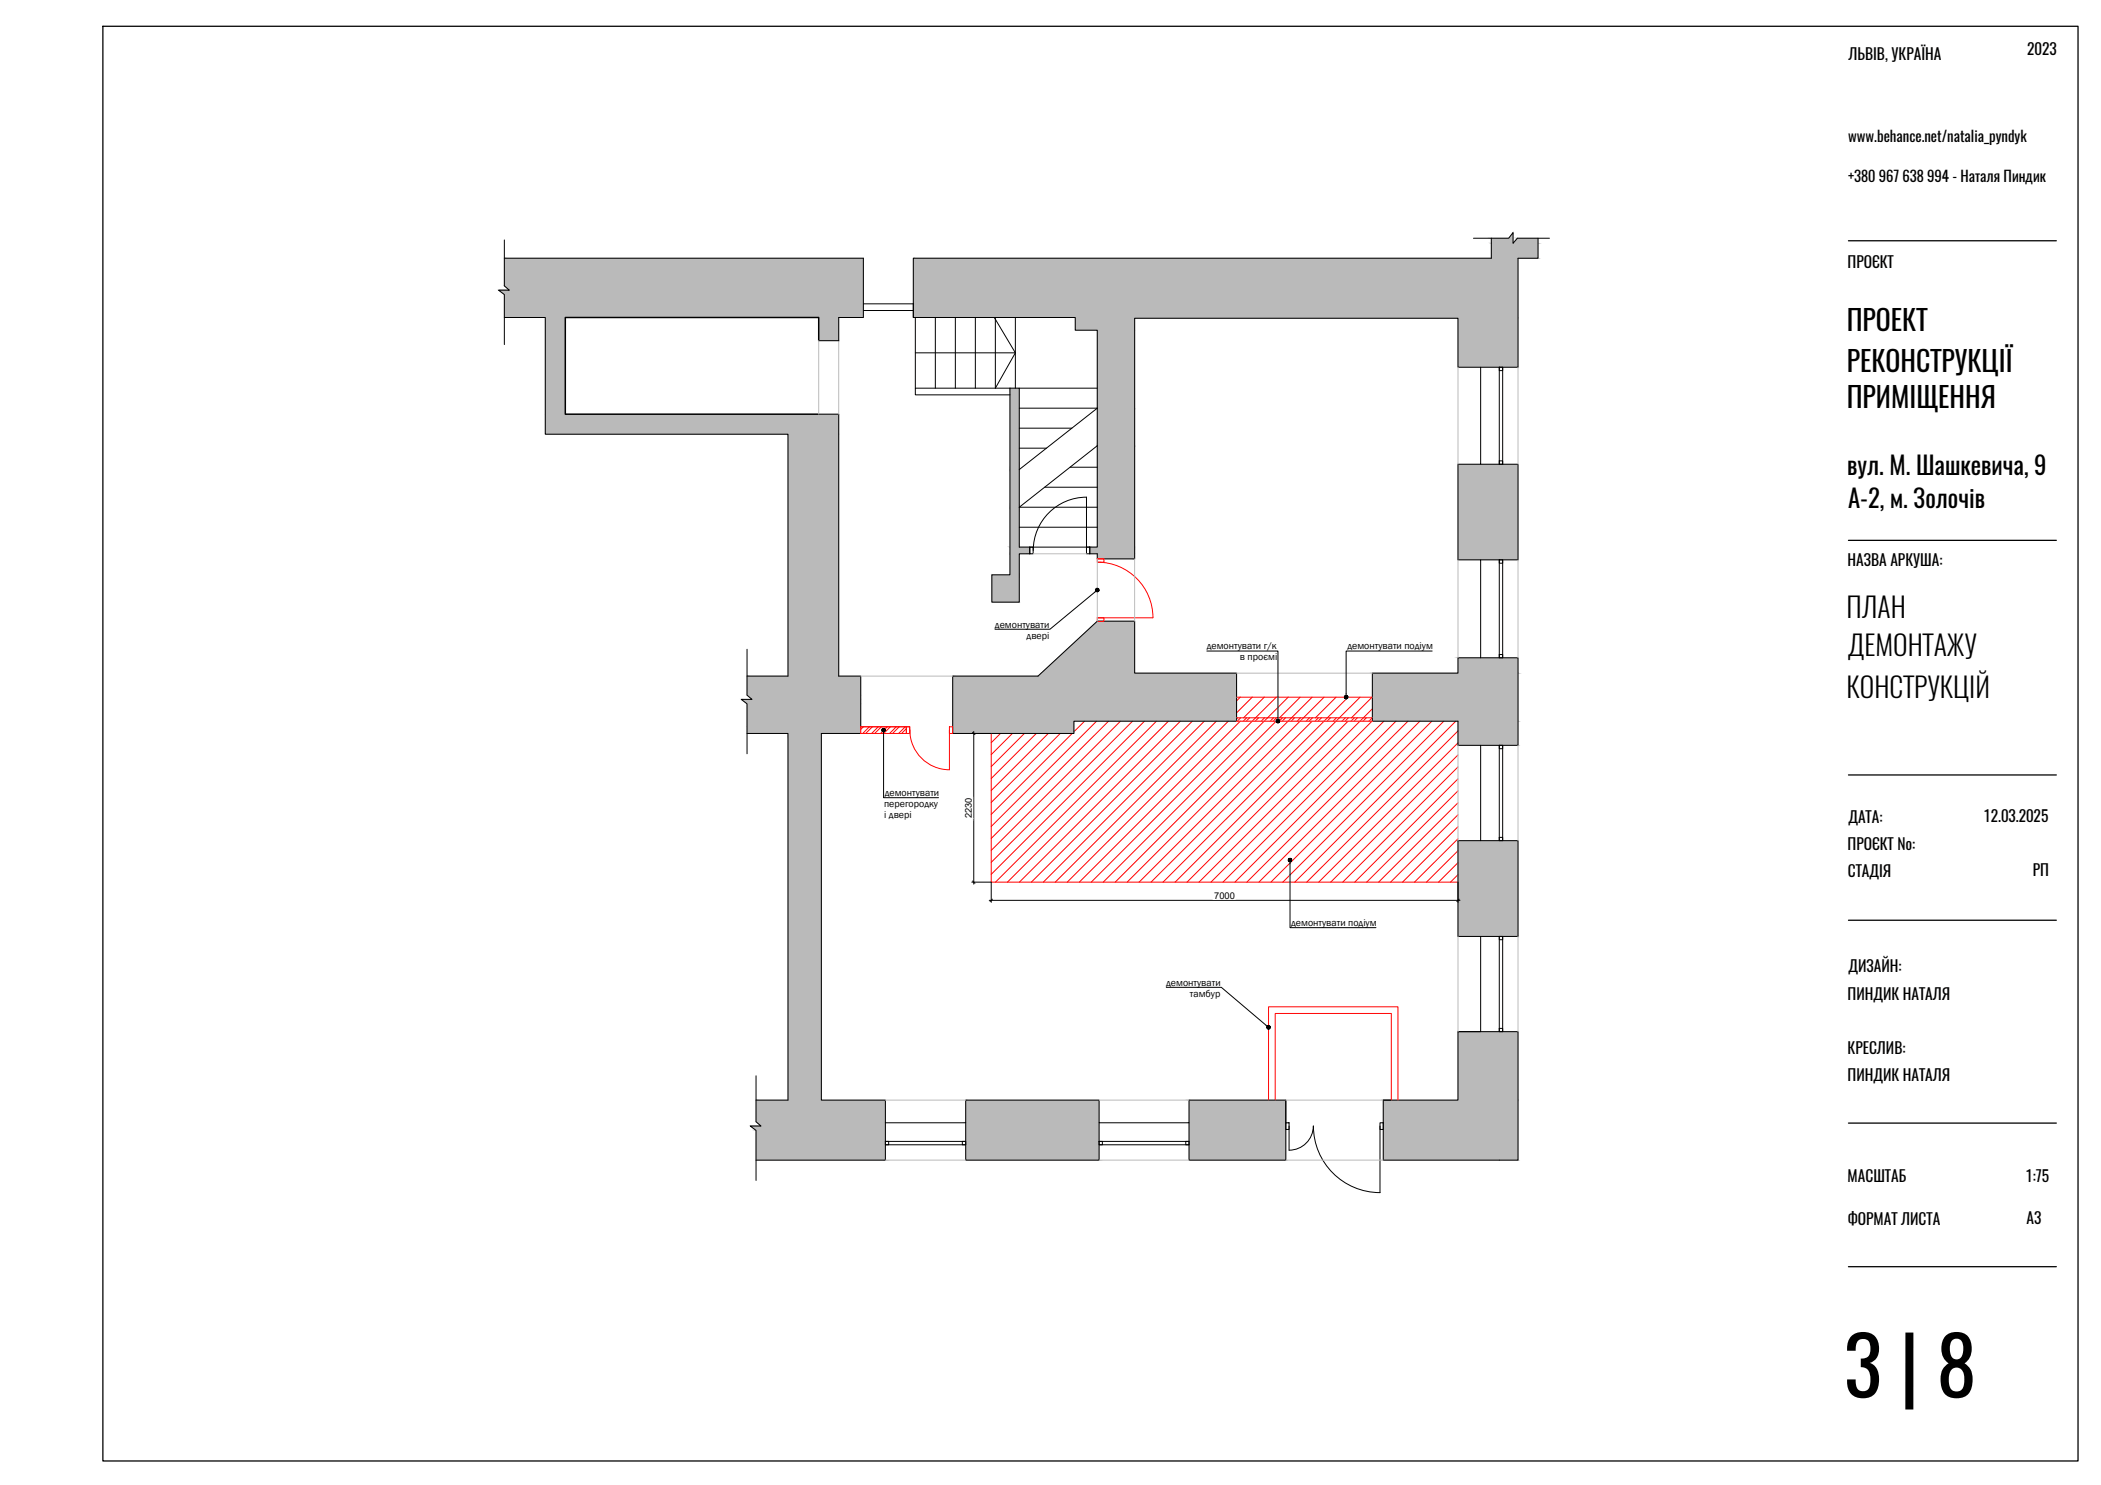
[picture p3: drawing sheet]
<svg xmlns="http://www.w3.org/2000/svg" width="420mm" height="297mm" viewBox="0 0 420 297" stroke-linecap="round" stroke-linejoin="round" font-family="sans-serif">
<!-- layer: 0 -->
<g fill="#bababa" stroke="#bababa" stroke-width=".2">
<path d="M302.6 46.5v1.2h-.9z"/>
<path d="M100.9 51.7l71.8 5.5v-5.5zM100.9 51.7l71.8 5.5h-71.8z"/>
<path d="M100.9 57.2l71.8 .8v-.8zM100.9 57.2l71.8 .8h-70.8z"/>
<path d="M99.7 58l73 .9v-.9zM99.7 58l73 .9h-71.8z"/>
<path d="M100.9 58.9l71.8 4.6v-4.6zM100.9 58.9l71.8 4.6h-71.8z"/>
<path d="M163.7 63.5l4 4.6v-4.6zM163.7 63.5l4 4.6h-4z"/>
<path d="M109.1 63.5l4 19.4v-19.4zM109.1 63.5l4 19.4h-4z"/>
<path d="M109.1 82.9l58.6 4v-4zM109.1 82.9l58.6 4h-58.6z"/>
<path d="M291.6 92.9l12 19.1v-19.1zM291.6 92.9l12 19.1h-12z"/>
<path d="M291.6 131.6l12 3v-3zM291.6 131.6l12 3h-12z"/>
<path d="M219.4 124.3l7.5 10.3v-10.3zM208.2 134.6l11.2-10.3 7.5 10.3z"/>
<path d="M208.2 134.6l39.1 .6v-.6zM207.6 135.2l.6-.6 39.1 .6z"/>
<path d="M157.6 86.9l10.1 48.3v-48.3zM157.6 86.9l10.1 48.3h-10.1z"/>
<path d="M149.4 135.2l22.7 3.9v-3.9zM149.4 135.2l22.7 3.9h-22.7z"/>
<path d="M149.4 139.1l22.7 .8v-.8zM149.4 139.1l22.7 .8h-21.7z"/>
<path d="M148.3 139.9l23.8 .9v-.9zM148.3 139.9l23.8 .9h-22.7z"/>
<path d="M274.4 134.6l29.2 9.7v-9.7zM274.4 134.6l29.2 9.7h-29.2z"/>
<path d="M190.5 135.2l56.8 9.1v-9.1zM190.5 135.2l56.8 9.1h-56.8z"/>
<path d="M149.4 140.8l22.7 4.6v-4.6zM149.4 140.8l22.7 4.6h-22.7z"/>
<path d="M190.5 144.3l24.3 2.4v-2.4zM190.5 144.3l24.3 2.4h-24.3z"/>
<path d="M149.4 145.4l22.7 1.3v-1.3zM149.4 145.4l22.7 1.3h-22.7z"/>
<path d="M291.6 144.3l12 4.8v-4.8zM291.6 144.3l12 4.8h-12z"/>
<path d="M291.6 168.2l12 19.1v-19.1zM291.6 168.2l12 19.1h-12z"/>
<path d="M291.6 206.4l12 13.7v-13.7zM291.6 206.4l12 13.7h-12z"/>
<path d="M157.6 146.7l6.7 73.4v-73.4zM157.6 146.7l6.7 73.4h-6.7z"/>
<path d="M151.2 220.1l25.9 4.3v-4.3zM151.2 220.1l25.9 4.3h-25.9z"/>
<path d="M237.8 220.1l19.3 4.5v-4.5zM237.8 220.1l19.3 4.5h-19.3z"/>
<path d="M193.1 220.1l26.7 4.5v-4.5zM193.1 220.1l26.7 4.5h-26.7z"/>
<path d="M151.2 224.4l25.9 .2v-.2zM151.2 224.4l25.9 .2h-25.7z"/>
<path d="M151.4 224.6l25.7 .6v-.6zM151.4 224.6l25.7 .6h-24.9z"/>
<path d="M150.1 225.2l27 .9v-.9zM150.1 225.2l27 .9h-25.9z"/>
<path d="M276.6 220.1l27 12v-12zM276.6 220.1l27 12h-27z"/>
<path d="M237.8 224.6l19.3 7.5v-7.5zM237.8 224.6l19.3 7.5h-19.3z"/>
<path d="M193.1 224.6l26.7 7.5v-7.5zM193.1 224.6l26.7 7.5h-26.7z"/>
<path d="M151.2 226.1l25.9 6v-6zM151.2 226.1l25.9 6h-25.9z"/>
<path d="M303.4 47.7l4.2 1v-1zM303.4 47.7l4.2 1h-5z"/>
<path d="M298.2 47.7l4.4 1v-1zM298.2 47.7l4.4 1h-4.4z"/>
<path d="M298.2 48.7l9.4 3v-3zM298.2 48.7l9.4 3h-9.4z"/>
<path d="M182.6 51.7l121 11.8v-11.8zM182.6 51.7l121 11.8h-121z"/>
<path d="M215 63.5l88.6 .2v-.2zM215 63.5l88.6 .2h-88.6z"/>
<path d="M215 63.7l11.9 2.3v-2.3zM215 63.7l11.9 2.3h-11.9z"/>
<path d="M291.6 63.7l12 9.8v-9.8zM291.6 63.7l12 9.8h-12z"/>
<path d="M219.4 66l7.5 15.6v-15.6zM219.4 66l7.5 15.6h-7.5z"/>
<path d="M219.4 81.6l7.5 7.6v-7.6zM219.4 81.6l7.5 7.6h-7.5z"/>
<path d="M219.4 89.2l7.5 20.2v-20.2zM219.4 89.2l7.5 20.2h-7.5z"/>
<path d="M217.9 109.4l9 1.4v-1.4zM217.9 109.4l9 1.4h-9z"/>
<path d="M219.4 110.8l7.5 1v-1zM219.4 110.8l7.5 1h-7.5z"/>
<path d="M202 77.6l1.8 16.3v-16.3zM202 77.6l1.8 16.3h-1.8z"/>
<path d="M202 93.9l1.8 7.6v-7.6zM202 93.9l1.8 7.6h-1.8z"/>
<path d="M202 101.5l1.8 7.9v-7.9zM202 101.5l1.8 7.9h-1.8z"/>
<path d="M202 109.4l3.9 1.4v-1.4zM202 109.4l3.9 1.4h-3.9z"/>
<path d="M202 110.8l1.8 4.2v-4.2zM202 110.8l1.8 4.2h-1.8z"/>
<path d="M198.4 115l5.4 5.4v-5.4zM198.4 115l5.4 5.4h-5.4z"/>
</g>
<g fill="none" stroke="#000" stroke-width=".2">
<path d="M100.9 51.7h71.8v11.8h-5v4.6h-4M100.9 48v9.2l1 .8h-2.2l1.2 .9v10M294.7 47.7h7l.9-1.2v2.2l.8-1h6.5M298.2 47.7v4h-115.6v11.8M307.6 47.7v4h-4v21.8h-7.5M100.9 63.5h8.2v23.4h48.5v48.3h-8.2M172.7 62.1h9.9M172.7 60.8h9.9M182.6 60.7v2.8h32.4v2.5h4.4v15.6M183 63.5v14.1M183 70.6h20.1M187 63.5v14.1"/>
<path d="M191.1 63.5v14.1M195.1 63.5v14.1M198.8 63.5l4.3 7.1-4 7v-14.1M202 77.6v37.4h-3.6v5.4h5.4v-9.6h2.1v-1.4M202 77.6h1.8v16.3M202 77.6h-19v1.4h19M203.1 63.5v14.1M203.8 77.6h15.6M299.8 73.5h.7v.6h-.7zM299.8 73.5v19.4M300.5 73.5v19.4M163.7 82.9h4v52.3h4.4v10.2"/>
<path d="M203.8 93.9v15.5h14.1M203.8 81.6h15.6M203.8 85.6h10.6M203.8 89.6h5.5M208.9 97.5h10.5M214 93.5h5.4M219.4 89.2v20.2h-1.5M219.4 81.6l-15.6 12.3M219.4 89.2l-15.6 12.3h15.6M219.4 81.6v7.6M296.1 92.9h7.5v19.1h-7.5M299.8 92.2h.7v.7h-.7z"/>
<path d="M203.8 105.5h15.6M205.9 109.4h.7v1.4h-.7zM206.6 110.1a10.7 10.7 0 0 1 10.7-10.7v10.7M217.3 109.4h.6v1.4h-.6zM217.9 109.4v1.4h1.5v1h7.5v-48.1h64.7v9.8h4.5v19.4h-4.5v19.1h4.5v19.6h-4.5v3h-17.2v9.7h17.2v4.8h4.5v19.1h-4.5v19.1h4.5v19.1h-4.5v13.7h-15v12h27v-25.7h-12M219.2 118.2l-9.2 7.7h-11M299.8 112h.7v.7h-.7zM299.8 112v19.6M300.5 112v19.6M149.4 129.9v9.2l1 .8h-2.1l1.1 .9v10M190.5 135.2h17.1l11.8-10.9h7.5v10.3h20.4v9.7h-32.5v2.4h-24.3zM241.3 130.2h14.3v13.7"/>
<path d="M286.4 130.2h-17.2v8.9M296.1 131.6h7.5v17.5h-7.5M299.8 130.9h.7v.7h-.7zM149.4 146.7h8.2v73.4h-6.4M172.1 146.7h-7.8v73.4h12.8v4.5h16v-4.5h26.7v4.5h18v-4.5h19.3v4.5M176.7 146.4v13.2h11M194.5 146.5l.5 .4M299.8 149.1h.7v.7h-.7zM299.8 149.1v19.1M300.5 149.1v19.1M194.5 176.2l.5 .5M198.5 179.9l-.5 .4"/>
<path d="M258 172.4v13.2h17.2M291.8 179.9l-.5 .4M296.1 168.2h7.5v19.1h-7.5M299.8 167.5h.7v.7h-.7zM233.2 197.5h11l9.2 7.8M299.8 187.3h.7v.7h-.7zM299.8 187.3v19.1M300.5 187.3v19.1M151.2 215.2v9.2l1 .8h-2.1l1.1 .9v10M299.8 205.7h.7v.7h-.7zM177.1 224.6v7.5h-25.9M177.1 228.3h.6v.7h-.6z"/>
<path d="M177.1 228.3h16M177.1 229h16M192.4 228.3h.7v.7h-.7zM193.1 224.6v7.5h26.7v-7.5M219.8 228.3h.7v.7h-.7zM219.8 228.3h18M219.8 229h18M237.1 228.3h.7v.7h-.7zM257.1 220.1v12h-19.3v-7.5M257.1 224.6h.7v1.3h-.7zM262.6 225.2a4.8 4.8 0 0 1-4.8 4.9v-4.9M262.7 225.2a13.3 13.3 0 0 0 13.3 13.4v-13.4"/>
<path d="M276 224.6h.6v1.3h-.6zM276.6 220.1h1.6"/>
</g>
<g fill="none" stroke="#f00" stroke-width=".2">
<path d="M219.4 111.8h1.4v.7h-1.4zM219.4 112.4a11.1 11.1 0 0 1 11.2 11.2M219.4 123.6h1.4v.7h-1.4zM219.4 123.6h11.1M247.3 139.5h27.1M248 139.5l-.7 .7M250.4 139.5l-3.1 3.1M252.8 139.5l-4.1 4.1M255.2 139.5l-37 37M257.6 139.5l-37 37M260 139.5l-4.1 4.1M262.4 139.5l-37 37"/>
<path d="M264.8 139.5l-37 37M267.2 139.5l-4.1 4.1M269.6 139.5l-37 37M272 139.5l-37 37M274.4 139.5l-4.1 4.1M172.1 145.4h9.2v1.3h-9.2zM172.1 145.4h9.8v1.3M172.7 145.4l-.6 .5M173.9 145.4l-1.4 1.3M174.5 145.4l-1.4 1.3M175.6 145.4l-1.3 1.3M176.3 145.4l-1.4 1.3"/>
<path d="M177.4 145.4l-1.3 1.3M178.1 145.4l-1.4 1.3M179.2 145.4l-1.3 1.3M179.8 145.4l-1.3 1.3M181 145.4l-1.3 1.3M181.3 145.4h.6v1.3h-.6zM181.3 145.8l-1 .9M181.9 146a7.9 7.9 0 0 0 8 8v-7.9M189.9 145.4h.6v1.3h-.6zM198.2 146.7v29.8h93.4M200.1 146.7l-1.9 1.9M202.5 146.7l-4.3 4.2"/>
<path d="M204.9 146.7l-6.7 6.6M207.2 146.7l-9 9M209.6 146.7l-11.4 11.4M212 146.7l-13.8 13.8M214.4 146.7l-16.2 16.2M216.9 144.3l-2.1 2.1M219.3 144.3l-21.1 21M221.7 144.3l-23.5 23.4M224.1 144.3l-25.9 25.8M226.5 144.3l-28.3 28.2M228.9 144.3l-30.7 30.6M231.3 144.3l-32.2 32.2"/>
<path d="M233.7 144.3l-32.2 32.2M236.1 144.3l-32.2 32.2M238.4 144.3l-32.2 32.2M240.8 144.3l-32.2 32.2M243.2 144.3l-32.2 32.2M245.6 144.3l-32.2 32.2M247.3 143.6h27.1l-.6 .7M247.3 144.3h27.1M247.5 143.6l-.2 .2M248 144.3l-32.2 32.2M248.1 143.6l-.7 .7M249.3 143.6l-.7 .7"/>
<path d="M249.9 143.6l-.7 .7M251.7 143.6l-.7 .7M252.9 143.6l-.7 .7M254.7 143.6l-.7 .7M255.2 144.3l-32.2 32.2M255.3 143.6l-.7 .7M256.5 143.6l-.7 .7M257.1 143.6l-.7 .7M258.9 143.6l-.7 .7M260.1 143.6l-.7 .7M261.9 143.6l-.7 .7M262.4 144.3l-32.2 32.2"/>
<path d="M262.5 143.6l-.7 .7M263.7 143.6l-.7 .7M264.3 143.6l-.7 .7M266.1 143.6l-.7 .7M267.3 143.6l-.7 .7M269 143.6l-.6 .7M269.6 144.3l-32.2 32.2M269.6 143.6l-.6 .7M270.8 143.6l-.6 .7M271.4 143.6l-.6 .7M273.2 143.6l-.6 .7M274.4 141.8l-34.6 34.7"/>
<path d="M274.4 144.2l-32.2 32.3M276.8 144.3l-32.2 32.2M279.2 144.3l-32.2 32.2M281.6 144.3l-32.3 32.2M284 144.3l-32.2 32.2M286.3 144.3l-32.2 32.2M288.7 144.3l-32.2 32.2M291.1 144.3l-32.2 32.2M291.6 146.2l-30.3 30.3M291.6 148.6l-27.9 27.9M291.6 151l-25.5 25.5M291.6 153.4l-23.1 23.1"/>
<path d="M291.6 155.8l-20.7 20.7M291.6 158.2l-18.3 18.3M291.6 160.6l-15.9 15.9M291.6 163l-13.5 13.5M291.6 165.4l-11.1 11.1M291.6 167.8l-8.7 8.7M291.6 170.2l-6.3 6.3M291.6 172.6l-3.9 3.9M291.6 174.9l-1.5 1.6M253.7 220.1v-18.7h25.9v18.7M255 220.1v-17.4h23.2v17.4"/>
</g>
<g fill="none" stroke="#bababa" stroke-width=".2">
<path d="M163.7 68.1v14.8M167.7 68.1v14.8M291.6 73.5v19.4M303.6 73.5v19.4M206.6 110.8h10.7M219.4 111.8v12.5M226.9 111.8v12.5M291.6 112v19.6M303.6 112v19.6M172.1 135.2h18.4M247.3 134.6h27.1M247.3 144.3h27.1"/>
<path d="M291.6 149.1v19.1M303.6 149.1v19.1M291.6 187.3v19.1M303.6 187.3v19.1M177.1 220.1h16M177.1 232.1h16M219.8 220.1h18M219.8 232.1h18M257.1 220.1h19.5M257.1 232.1h19.5"/>
</g>
<path d="M163.7 68.1v-4.6h-50.6v19.4h50.6" fill="none" stroke="#000" stroke-width=".3"/>
<!-- layer: ds_text -->
<path d="M194.3 146.7h3.9M194.7 146.3v30.6M194.3 176.5h3.9v4M291.6 176.5v4M197.8 180.1h94.2" fill="none" stroke="#000" stroke-width=".2"/>
<g fill="#fff" stroke="#fff" stroke-width=".2">
<path d="M192.9 159.5v4.2h1.6zM192.9 159.5h1.6v4.2z"/>
<path d="M242.8 178.3v1.6l4.2-1.6zM242.8 179.9l4.2-1.6v1.6z"/>
</g>
<!-- layer: 0 -->
<g fill="#000" stroke="#000" stroke-width=".2">
<path d="M219.2 118.2l.1 .1 .1-.3zM219.4 118l.1 .3h-.2zM219.4 118l.1 .3h.1z"/>
<path d="M219.2 117.8l-.1 .1 .3 .1zM219.1 117.9l.3 .1-.3 .1zM219.1 118.1l.1 .1 .2-.2z"/>
<path d="M219.4 118l.2 .3 .2-.2zM219.4 118h.4v.1zM219.4 118h.4l-.1-.2z"/>
<path d="M219.5 117.7l-.1 .3 .3-.2zM219.4 117.7h.1l-.1 .3zM219.2 117.8l.2 .2v-.3z"/>
<path d="M268.9 139.5v.1l.3-.1zM268.9 139.6l.3-.1-.2 .2zM269.2 139.5l-.2 .2 .2 .1z"/>
<path d="M269.2 139.5v.3l.2-.1zM269.2 139.5l.3 .1-.1 .1zM269.2 139.5l.3 .1v-.1z"/>
<path d="M269 139.2l.2 .3v-.4zM269 139.2l.2 .3-.3-.2zM268.9 139.3v.2h.3z"/>
<path d="M269.2 139.5h.3v-.2zM269.4 139.2l.1 .1-.3 .2zM269.2 139.1v.4l.2-.3z"/>
<path d="M176.4 146.1v.1l.3-.1zM176.4 146.2l.3-.1-.2 .2zM176.7 146.1l-.2 .2 .2 .1z"/>
<path d="M176.5 145.8l.2 .3v-.4zM176.5 145.8l.2 .3-.3-.2zM176.4 145.9v.2h.3z"/>
<path d="M176.7 146.1v.3l.1-.1zM176.7 146.1l.3 .1-.2 .1zM176.7 146.1l.3 .1v-.1z"/>
<path d="M176.7 146.1h.3v-.2zM176.8 145.8l.2 .1-.3 .2zM176.7 145.7v.4l.1-.3z"/>
<path d="M255.2 144.3l.1 .1 .3-.1zM255.3 144.4l.3-.1-.2 .2zM255.6 144.3l-.2 .2 .2 .1z"/>
<path d="M255.6 144.3v.3l.1-.1zM255.6 144.3l.3 .1-.2 .1zM255.6 144.3l.3 .1v-.1z"/>
<path d="M255.4 144l.2 .3v-.4zM255.4 144l.2 .3-.3-.2zM255.3 144.1l-.1 .2h.4z"/>
<path d="M255.6 144.3h.3v-.2zM255.7 144l.2 .1-.3 .2zM255.6 143.9v.4l.1-.3z"/>
<path d="M257.6 172l.1 .2 .3-.2zM257.7 172.2l.3-.2-.2 .3zM258 172l-.2 .3 .2 .1z"/>
<path d="M257.8 171.8l.2 .2v-.3zM257.7 171.9l.1-.1 .2 .2zM257.7 171.9l-.1 .1h.4z"/>
<path d="M258 172v.4l.1-.1zM258 172l.3 .2-.2 .1zM258 172l.3 .2v-.2z"/>
<path d="M258 172h.3v-.1zM258.1 171.8l.2 .1-.3 .1zM258 171.7v.3l.1-.2z"/>
<path d="M253.4 205.3l-.1 .1 .4 .1zM253.3 205.4l.4 .1-.3 .1zM253.4 205.6l.1 .1 .2-.2z"/>
<path d="M253.7 205.5l-.2 .2 .1 .1zM253.7 205.5l.1 .3h-.2zM253.7 205.5l.1 .3 .1-.1z"/>
<path d="M253.7 205.2v.3l.2-.3zM253.6 205.2h.1v.3zM253.4 205.3l.3 .2-.1-.3z"/>
<path d="M253.7 205.5l.2 .2 .1-.1zM253.7 205.5l.3-.1v.2zM253.9 205.2l-.2 .3 .3-.1z"/>
</g>
<path d="M20.6 5.3h395v286.9h-395z" fill="none" stroke="#000" stroke-width=".25"/>
<!-- layer: ds_heavy -->
<path d="M369.7 48.2h41.5M369.7 108.1h41.5M369.7 155h41.5M369.7 184.1h41.5M369.7 224.6h41.5M369.7 253.4h41.5" fill="none" stroke="#000" stroke-width=".25"/>
<text font-size="16.1" x="368.7" y="279.6">3 | 8</text>
<g font-size="5.6">
<text x="369.3" y="66.1">ПРОЕКТ</text>
<text x="369.3" y="74.4">РЕКОНСТРУКЦІЇ</text>
<text x="369.3" y="81.7">ПРИМІЩЕННЯ</text>
</g>
<g font-size="5.5">
<text x="369.3" y="123.6">ПЛАН</text>
<text x="369.6" y="131.1">ДЕМОНТАЖУ</text>
<text x="369.3" y="139.7">КОНСТРУКЦІЙ</text>
</g>
<g font-size="4.9">
<text x="369.4" y="95">вул. М. Шашкевича, 9</text>
<text x="369.6" y="101.7">А-2, м. Золочів</text>
</g>
<g font-size="3.1">
<text x="405.4" y="11">2023</text>
<text x="369.7" y="12.1">ЛЬВІВ, УКРАЇНА</text>
<text x="369.5" y="53.6">ПРОЄКТ</text>
<text x="369.5" y="113.1">НАЗВА АРКУША:</text>
<text x="369.6" y="164.5">ДАТА:</text>
<text x="396.7" y="164.5">12.03.2025</text>
<text x="369.5" y="170">ПРОЄКТ №:</text>
<text x="369.5" y="175.4">СТАДІЯ</text>
<text x="406.5" y="175.3">РП</text>
<text x="369.6" y="194.4">ДИЗАЙН:</text>
<text x="369.5" y="200">ПИНДИК НАТАЛЯ</text>
<text x="369.5" y="210.9">КРЕСЛИВ:</text>
<text x="369.5" y="216.3">ПИНДИК НАТАЛЯ</text>
<text x="369.5" y="236.4">МАСШТАБ</text>
<text x="405.1" y="236.4">1:75</text>
<text x="369.5" y="245">ФОРМАТ ЛИСТА</text>
<text x="405.3" y="244.7">A3</text>
</g>
<g font-size="3">
<text x="369.6" y="28.5">www.behance.net/natalia_pyndyk</text>
<text x="369.6" y="36.5">+380 967 638 994 - Наталя Пиндик</text>
</g>
<g font-size="2">
<text x="199" y="125.5">демонтувати</text>
<text x="205.3" y="127.7">двері</text>
<text x="241.3" y="129.9">демонтувати г/к</text>
<text x="269.5" y="129.9">демонтувати подіум</text>
<text x="248" y="132.1">в проємі</text>
<text x="176.8" y="161.4">перегородку</text>
<text x="176.9" y="159.2">демонтувати</text>
<text x="176.8" y="163.7">і двері</text>
<text x="258.2" y="185.2">демонтувати подіум</text>
<text x="233.2" y="197.1">демонтувати</text>
<text x="238" y="199.5">тамбур</text>
</g>
<g font-size="1.9">
<text x="194.4" y="163.6" transform="rotate(-90 194.4 163.6)">2230</text>
<text x="242.8" y="179.7">7000</text>
</g>
</svg>
